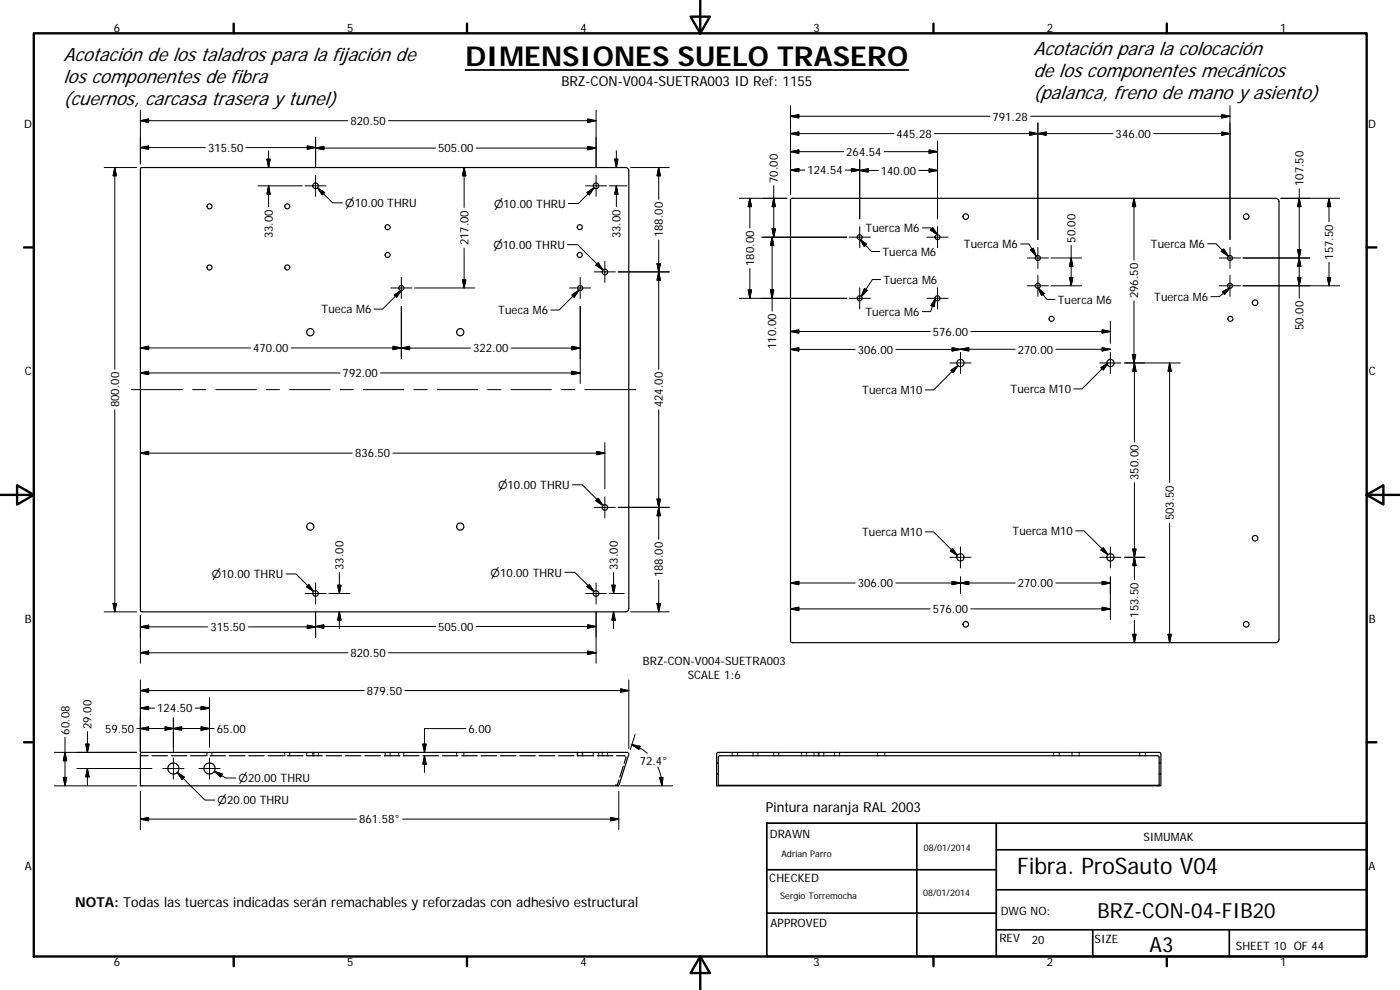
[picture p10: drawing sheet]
<svg xmlns="http://www.w3.org/2000/svg" width="420mm" height="297mm" viewBox="0 0 420 297" stroke-linecap="round" stroke-linejoin="round" font-family="sans-serif">
<g fill="none" stroke="#000" stroke-width=".36">
<path d="M42.3 50.3h145.4a1.05 1.05 0 0 1 1 1v131.3a1.05 1.05 0 0 1-1 1h-145.1l-.4-.2-.1-132.6zM237.5 59.6l145.3-.1a1.01 1.01 0 0 1 1 1v131.3a1.01 1.01 0 0 1-1 1l-145.3-.1-.3-.4v-132.3zM42.1 226.8h2.3M42.3 225.8l145.9-.1 .5 .6-3 9.5h-143.6v-9.5zM45.6 226.8h4.7M51.4 226.8h4.7M57.2 226.8h4.7M62.1 225.7v.4M62.1 226.4v.4M63 226.8h4.7M63.6 225.7v.4M63.6 226.4v.4"/>
<path d="M68.8 226.8h4.7M74.7 226.8h4.6M80.4 226.8h4.7M85.5 225.7v.4M85.5 226.4v.4M86.3 226.8h4.6M87 225.7v.4M87 226.4v.4M92 226.4l.1 .4h4.6M92 225.7v.4M93.9 225.7v.4M93.9 226.4v.4"/>
<path d="M94.2 225.7v.4M94.2 226.4v.4M95.5 225.7v.4M95.5 226.4v.4M97.9 226.8h4.6M103.7 226.8h4.6M109.5 226.8h4.7M115.3 226.8h4.7M115.6 225.7v.4M115.6 226.4v.4M117.1 225.7v.4M117.1 226.4v.4"/>
<path d="M119.7 225.7v.4M119.7 226.4v.4M121.1 226.8h4.7M121.2 225.7v.4M121.2 226.4v.4M126.9 226.8h4.7M132.7 226.8h4.7M137 225.7v.4M137 226.4v.4M138.6 226.8h4.6M139.2 225.7v.4M139.2 226.4v.4"/>
<path d="M144.4 226.8h4.6M150.2 226.8h4.6M156 226.8h4.6M161.8 226.8h4.6M167.6 226.8h4.6M173.2 225.7v.4M173.2 226.4v.4M173.4 225.7v.4M173.4 226.4v.4M174.7 225.7v.4M174.7 226.4v.4M174.9 225.7v.4"/>
<path d="M174.9 226.4v.4M178 226.4l.1 .4h-4.7M178 225.7v.4M179.2 226.8h4.7M179.7 225.7v.4M179.7 226.4v.4M180.7 225.7v.4M180.7 226.4v.4M182.4 225.7v.4M182.4 226.4v.4M184.8 235.5h.2M185 226.8l2.7 .1"/>
<path d="M185.3 235.6l.3 .1M185.8 234l-.6 1.6M187.1 229.9l-1.1 3.3M187.8 227.1l-.5 1.9M215.1 228.9h.1M215.1 232.2h.1M215.4 228.9h.2M215.4 232.2h.2M215.6 235.8h-.5v-9.5l.5-.6h132.3l.5 .6v9.5h-.5M215.6 235.8v-8.7l.4-.3h131.4l.5 .4v8.6M215.6 235.5h132.3M215.6 235.7h132.3"/>
<path d="M219.7 225.7v.4M219.7 226.4v.4M221.4 225.7v.4M221.4 226.4v.4M226 225.7v.4M226 226.4v.4M227.5 225.7v.4M227.5 226.4v.4M232.2 225.7v.4M232.2 226.4v.4M233.7 225.7v.4M233.7 226.4v.4"/>
<path d="M240.5 225.7v.4M240.5 226.4v.4M242.1 225.7v.4M242.1 226.4v.4M244.3 225.7v.4M244.3 226.4v.4M245.6 225.7v.4M245.6 226.4v.4M245.8 225.7v.4M245.8 226.4v.4M247.2 225.7v.4M247.2 226.4v.4"/>
<path d="M250.5 225.7v.4M250.5 226.4v.4M252 225.7v.4M252 226.4v.4M263.4 225.7v.4M263.4 226.4v.4M265.5 225.7v.4M265.5 226.4v.4M316.2 225.7v.4M316.2 226.4v.4M317.9 225.7v.4M317.9 226.4v.4"/>
<path d="M321.7 225.7v.4M321.7 226.4v.4M323.9 225.7v.4M323.9 226.4v.4M342.1 225.7v.4M342.1 226.4v.4M343.7 225.7v.4M343.7 226.4v.4M347.9 228.9h.2M347.9 232.2h.2M348.2 228.9h.2M348.2 232.2h.2"/>
<circle cx="94.7" cy="55.8" r=".84"/>
<circle cx="178.9" cy="55.8" r=".84"/>
<circle cx="62.9" cy="61.9" r=".75"/>
<circle cx="86.2" cy="61.9" r=".75"/>
<circle cx="116.3" cy="68.2" r=".75"/>
<circle cx="116.3" cy="76.5" r=".75"/>
<circle cx="174" cy="68.2" r=".75"/>
<circle cx="174" cy="76.5" r=".75"/>
<circle cx="258" cy="71.2" r=".74"/>
<circle cx="281.3" cy="71.2" r=".75"/>
<circle cx="289.8" cy="65" r=".83"/>
<circle cx="311.5" cy="77.4" r=".75"/>
<circle cx="369.1" cy="77.4" r=".75"/>
<circle cx="374" cy="65" r=".83"/>
<circle cx="62.9" cy="80.3" r=".76"/>
<circle cx="86.2" cy="80.3" r=".75"/>
<circle cx="93.1" cy="99.7" r="1.08"/>
<circle cx="120.4" cy="86.4" r=".75"/>
<circle cx="138.1" cy="99.7" r="1.09"/>
<circle cx="174.1" cy="86.4" r=".75"/>
<circle cx="181.5" cy="81.6" r=".83"/>
<circle cx="258" cy="89.5" r=".74"/>
<circle cx="281.3" cy="89.5" r=".75"/>
<circle cx="311.5" cy="85.7" r=".76"/>
<circle cx="315.6" cy="95.7" r=".75"/>
<circle cx="369.1" cy="85.7" r=".76"/>
<circle cx="369.2" cy="95.7" r=".74"/>
<circle cx="376.7" cy="90.8" r=".83"/>
<circle cx="288.2" cy="108.9" r="1.09"/>
<circle cx="333.3" cy="108.9" r="1.09"/>
<circle cx="93.1" cy="158" r="1.07"/>
<circle cx="138.1" cy="158" r="1.08"/>
<circle cx="181.5" cy="152.3" r=".83"/>
<circle cx="94.7" cy="178.1" r=".84"/>
<circle cx="178.9" cy="178.1" r=".84"/>
<circle cx="288.2" cy="167.2" r="1.08"/>
<circle cx="333.3" cy="167.2" r="1.08"/>
<circle cx="376.7" cy="161.5" r=".83"/>
<circle cx="289.8" cy="187.3" r=".84"/>
<circle cx="374" cy="187.3" r=".83"/>
<circle cx="52" cy="230.6" r="1.66"/>
<circle cx="62.9" cy="230.6" r="1.68"/>
</g>
<g fill="none" stroke="#000" stroke-width=".71">
<path d="M10.1 10h400.1v277h-400.1zM70.1 7.1v2.9M140.2 7.1v2.9M207.3 5h5.8l-2.9 5zM210.2 0v10M280.2 7.1v2.9M350.2 7.1v2.9M7.2 74.2h2.9M410.2 74.2h2.9M.2 148.5h9.9M5.1 145.6l5 2.9-5 2.9zM410.2 148.5l5-2.9v5.8z"/>
<path d="M410.2 148.5h9.9M7.2 222.7h2.9M410.2 222.7h2.9M70.1 287v2.9M140.2 287v2.9M210.2 287l2.9 5h-5.8zM210.2 287v10M280.2 287v2.9M350.2 287v2.9"/>
</g>
<path d="M230.1 247h180.1v40h-180.1zM275.2 247v40M299 255h111.2M299 247v40M230.1 274h68.9M230.1 261h68.9M299 279h111.2M299 267h111.2M327.9 279v8M368.9 279v8" fill="none" stroke="#000" stroke-width=".51"/>
<path d="M139.7 21h132.9" fill="none" stroke="#000" stroke-width=".53"/>
<g fill="none" stroke="#000" stroke-width=".3">
<path d="M42.1 33v16.1M42.1 36.2l2.5-.5v1zM104.4 36.2h-62.3M116.6 36.2h62.3M176.4 35.7l2.5 .5-2.5 .5zM178.9 33v17.1M237.2 31.7v26.7M237.2 34.9l2.5-.5v1zM237.2 34.9h59.9M309 39.6l2.5 .5-2.5 .5zM309.3 34.9h59.8M311.5 36.9v35"/>
<path d="M366.6 39.6l2.5 .5-2.5 .5zM366.6 34.4l2.5 .5-2.5 .5zM369.1 31.7v40.2M31.3 50.3h9.7M34.4 50.3l.5 2.4h-1zM34.4 50.3v60.5M42.1 44.3l2.5-.5v1zM42.1 44.3h19.5M73.8 44.3h20.9M77.4 55.8h13.3M80.1 47.8h1l-.5 2.5zM80.6 45.3v5"/>
<path d="M80.6 55.8v6.2M80.6 55.8l.5 2.5h-1zM91.5 55.8h6.4M92.2 43.8l2.5 .5-2.5 .5zM94.7 41.1v9M94.7 44.4l2.5-.5v1zM94.7 52.6v6.3M95.3 56.3l4.5 4.6h3M95.3 56.3l2.1 1.5-.7 .7zM130.7 44.4h-36M139.3 50.3v12M139.3 50.3l.5 2.4h-1z"/>
<path d="M142.9 44.4h36M175.7 55.8h6.3M176.2 57.8l2.1-1.5-1.4 2.2zM176.4 43.9l2.5 .5-2.5 .5zM178.3 56.3l-4.7 4.8h-3M178.9 52.6v6.3M182.9 55.8h5.3M184.5 47.8h1l-.5 2.5zM185 45.3v5M185 55.8v6.2M185 55.8l.5 2.5h-1zM189.3 50.3h11.6"/>
<path d="M197.7 50.3v9.5M197.7 50.3l.5 2.4h-1zM221.9 59.5h14.3M225 59.5v8.9M225 59.5l.5 2.5h-1zM232.2 55.7v15.5M232.2 59.5l.5 2.5h-1zM237.2 40.1l2.5-.5v1zM237.2 45.5l2.5-.5v1zM237.2 51l2.5-.5v1zM237.2 40.1h31.1M237.2 45.5h16"/>
<path d="M237.2 51h4.3M253.7 51h4.3M255.5 50.5l2.5 .5-2.5 .5zM258 47.9v17.7M258 51.1l2.5-.5v1zM263.6 51.1h-5.6M265.4 45.5h16M275.8 51.1h5.6M278.8 50.6l2.6 .5-2.6 .5zM278.8 45l2.6 .5-2.6 .5zM280.5 40.1h53.5M281.4 42.3v23.3"/>
<path d="M311.5 40.1l2.5-.5v1zM340.3 59.5v18.6M340.3 59.5l.5 2.5h-1zM346.2 40.1h22.9M389.9 56.6v32.9M389.9 59.5l.5 2.5h-1zM398.9 59.5l.5 2.5h-1zM398.9 59.5v7M402 59.5h-17.6M139.3 74.4v12M170.3 73.4h3l7.6 7.6M178.8 79.6l.7-.7 1.4 2.1z"/>
<path d="M181.5 78.4v6.4M197.2 79.1h1l-.5 2.5zM197.7 72v38.8M228.5 71.2h25.6M231.7 68.6h1l-.5 2.6zM231.7 71.2v22.1M231.7 71.2l.5 2.5h-1zM254.8 71.2h6.4M258 68v6.3M258.1 71.9l1.3 2 .7-.6-2-1.4 3.4 3.6h2.5M276.8 68.4h2.5l2 1.9M278.2 71.2h6.3"/>
<path d="M281.3 70.3l-1.4-2-.7 .7 2.1 1.4M281.4 68v6.3M306.3 73.2h2.5l2.1 3.7M308.3 77.4h6.4M309.3 75l.8-.5 .8 2.4zM311.5 74.2v6.4M315.4 77.4h9.2M321.5 73.6v12.1M321.5 77.4l.5 2.5h-1zM362.4 73.1h2.5l3.7 3.7M366 77.4h6.3M367.2 74.7l1.4 2.1-2.1-1.4z"/>
<path d="M369.1 74.2v6.4M373.1 77.4h20M389.4 74.9h1l-.5 2.5zM389.9 77.4l.5 2.5h-1zM398.9 78.7v7M117.3 86.4h6.3M120.4 87.2l-1.4 2-.7-.7 2.1-1.3-5.6 5.6h-2.5M120.4 83.2v6.4M120.4 91.9v15.7M124.4 86.4h18.1M138.8 83.9h1l-.5 2.5zM171 86.4h6.3"/>
<path d="M171.7 88.5l2-1.4-1.4 2.1zM173.7 87.1l-5.9 5.9h-2.5M174.1 91.9v23.2M174.1 83.2v6.4M178.3 81.6h6.4M185.5 81.6h15.4M197.7 81.6l.5 2.5h-1zM221.9 89.5h32.2M224.5 87h1l-.5 2.5zM225 80.6v8.9M231.2 87h1l-.5 2.5zM237.2 99.5l2.5-.5v.9z"/>
<path d="M237.2 99.5h42M254.8 89.5h6.4M258 86.3v6.4M259.4 86.6l.9 .5-1.8 1.8zM264.3 83.9h-2.5l-3.3 5M278.2 89.5h6.3M280.7 89.6l-1.3 2.1 1 .3 .3-2.4-1.4 3.9h-2.5M281.4 86.3v6.4M291.3 99.5h41.9M308.3 85.7h6.4M311.5 82.6v6.3M311.6 86.5l2.6 3.3h2.5"/>
<path d="M311.6 86.5l1.8 1.5-.8 .6-1-2M315.4 85.7h9.2M321 83.2h1l-.5 2.5zM330.8 99l2.4 .5-2.4 .4zM333.2 96.3v6.7M340.3 90.3v18.6M366 85.7h6.3M369 86.5l-1.5 1.8-.6-.8 2.1-1-3.1 2.5h-2.5M369.1 82.6v6.3M373.1 85.7h28.9M389.4 83.2h1l-.5 2.5zM398.4 83.2h1l-.5 2.5z"/>
<path d="M39.4 116.9h15.4M42.1 104.4l2.5-.5v1zM42.1 111.9l2.5-.5v1zM42.1 111.9h59.9M57.8 116.9h4M64.8 116.9h12.1M75.2 104.4h-33.1M79.9 116.9h4M86.9 116.9h12.2M87.4 104.4h33M102.1 116.9h4M109.1 116.9h12.1"/>
<path d="M114.2 111.9h59.9M118 103.9l2.4 .5-2.4 .5zM120.4 104.4l2.5-.5v1zM120.4 104.4h20.8M124.2 116.9h4M131.2 116.9h12.2M146.4 116.9h4M153.4 116.9h12.1M153.4 104.4h20.7M168.5 116.9h4M171.6 103.9l2.5 .5-2.5 .5zM171.6 111.4l2.5 .5-2.5 .5z"/>
<path d="M175.5 116.9h15.3M237.2 104.8l2.5-.5v1zM237.2 104.8h19.5M285.1 108.9h6.3M285.4 111.1l2.1-1.4-1.4 2.1zM285.7 104.3l2.6 .5-2.6 .5zM287.5 109.7l-7.3 7.3h-2.5M288.3 104.8l2.5-.5v1zM288.3 105.7v6.4M304.7 104.8h-35.9M316.9 104.8h16.3M330.1 108.9h6.3"/>
<path d="M330.8 104.3l2.4 .5-2.4 .5zM332.5 109l-1.4 2-.7-.7 2-1.3-7.7 7.7h-2.4M333.2 105.7v6.4M337.5 108.9h16.7M339.8 106.4h1l-.5 2.5zM340.5 108.9v23.7M340.5 108.9l.4 2.5h-1zM351 108.9v35.9M351 108.9l.5 2.5h-.9zM34.4 123v60.6M42.1 136l2.5-.6v1zM42.1 136h63.6"/>
<path d="M117.9 136h63.6M179 135.4l2.5 .6-2.5 .4zM181.5 132.8v13.8M197.7 123v38.8M171.7 145.5h3l6.2 6.2M178.3 152.2h6.4M179.5 149.5l1.4 2.2-2.1-1.5zM181.5 149.1v6.3M185.5 152.2h15.4M197.2 149.8h1l-.5 2.4zM197.7 152.2l.5 2.5h-1zM277.7 159.6h2.5l7.1 7.1"/>
<path d="M322.8 159.3h2.5l7.2 7.1M340.5 144.8v29.1M351 157v35.8M85.8 172.2h3l5.3 5.3M91.5 178.1h6.4M92 176.1l.7-.7 1.4 2.1zM94.7 174.9v6.4M98.7 178.1h6.3M101.3 175.6h1.1l-.6 2.5zM101.8 171.8v6.3M169.5 171.7h3l5.8 5.8M175.7 178.1h6.3"/>
<path d="M176.2 176.1l.7-.7 1.4 2.1zM178.9 174.9v6.4M182.9 178.1h4.4M183.6 175.6h1l-.5 2.5zM184.1 171.8v6.3M197.7 174v9.6M237.2 174.9l2.5-.5v1zM237.2 174.9h19.5M268.8 174.9h35.9M285.1 167.2h6.3M285.7 174.4l2.6 .5-2.6 .5zM285.9 164.6l1.4 2.1-2.1-1.4z"/>
<path d="M288.3 173.1v5M288.3 174.9l2.5-.5v1zM288.3 164.1v6.3M316.9 174.9h16.3M330.1 167.2h6.3M330.4 165l.7-.7 1.4 2.1zM330.8 174.4l2.4 .5-2.4 .5zM333.2 173.1v12.8M333.2 164.1v6.3M337.5 167.2h6.1M339.9 164.7h1l-.4 2.5zM340.5 167.2l.4 2.5h-1z"/>
<path d="M31.3 183.6h9.7M33.9 181.1h1l-.5 2.5zM42.1 184.7v14.3M42.1 188.1l2.5-.5v1zM42.1 195.9l2.5-.6v1zM42.1 188.1h20.2M42.1 195.9h62.3M74.5 188.1h20.2M92.2 187.6l2.5 .5-2.5 .5zM94.7 183.7v7.6M94.7 188l2.5-.5v1zM94.7 188h36"/>
<path d="M101.8 183.6v5M101.8 183.6l.6 2.5h-1.1zM116.6 195.9h62.3M142.9 188h36M176.4 187.5l2.5 .5-2.5 .5zM176.4 195.3l2.5 .6-2.5 .4zM178.9 183.7v15.3M184.1 183.6v5M184.1 183.6l.5 2.5h-1zM189.3 183.6h11.6M197.2 181.1h1l-.5 2.5zM237.2 182.7l2.5-.5v1z"/>
<path d="M237.2 182.7h42M291.3 182.7h41.9M330.8 182.2l2.4 .5-2.4 .5zM339.9 190.3h1l-.4 2.5zM340.5 186.1v6.7M350.6 190.3h.9l-.5 2.5zM26.2 219.5v6.2M41.1 218.6h23.2M42.1 207.2l2.5-.5v1zM42.1 218.6l2.5-.5v1zM42.1 212.5l2.5-.5v.9zM42.1 207.2h67.2"/>
<path d="M42.1 204v21.6M46.4 212.5h-4.3M49.5 218.1l2.5 .5-2.5 .5zM52 215.4v10.3M52 218.6l2.5-.5v1zM58.6 212.5h4.3M60.4 218.1l2.5 .5-2.5 .5zM60.4 212l2.5 .5-2.5 .4zM62.9 209.3v14.9M121.5 207.2h67.2M139.8 218.6h-12.4v7.1M186.2 206.7l2.5 .5-2.5 .5z"/>
<path d="M188.7 204v20.7M16.3 235.8h24.7M16.3 225.7h24.7M19 233.3h1l-.5 2.5zM19.5 221.3v14.5M19.5 225.7l.5 2.6h-1zM23.1 230.6h22.5M25.7 223.3h1l-.5 2.4zM26.2 230.6l.5 2.5h-1zM26.2 230.6v5M42.1 237.4v11.5M48.9 230.6h6.3"/>
<path d="M52 227.4v6.4M53.2 231.8l2.1 1.4-.7 .7zM53.2 231.8l8.3 8.3h3M59.7 230.6h6.3M62.9 227.4v6.4M64.3 231.4l3.4 2h3.1M64.3 231.4l2.4 .8-.5 .9zM126.9 223.3h1l-.5 2.4zM127.4 226.8v5M127.4 226.8l.5 2.5h-1zM185.7 237.4v11.5M186.3 235.8h15.6"/>
<path d="M189.6 223.4l2.5 .5-.4 1zM189.6 223.4l2.9 1.3 1.8 1.3M190.6 220.4l-1.4 4.5M197.4 230.2l.3 .7a13.5 13.5 0 0 1 1 4.9M197.9 233.3l1.1-.1-.3 2.6zM42.1 245.8l2.5-.5v1zM42.1 245.8h64.9M120.8 245.8h64.9M183.2 245.3l2.5 .5-2.5 .5z"/>
</g>
<g fill="#000" stroke="#000" stroke-width=".3">
<path d="M42.1 36.2l2.5-.5v1zM176.4 35.7l2.5 .5-2.5 .5zM237.2 34.9l2.5-.5v1zM237.2 40.1l2.5-.5v1zM311.5 40.1l2.5-.5v1zM366.6 34.4l2.5 .5-2.5 .5zM34.4 50.3l.5 2.4h-1zM42.1 44.3l2.5-.5v1zM80.1 47.8h1l-.5 2.5zM80.6 55.8l.5 2.5h-1zM92.2 43.8l2.5 .5-2.5 .5zM94.7 44.4l2.5-.5v1z"/>
<path d="M95.3 56.3l2.1 1.5-.7 .7zM139.3 50.3l.5 2.4h-1zM176.4 43.9l2.5 .5-2.5 .5zM176.2 57.8l2.1-1.5-1.4 2.2zM184.5 47.8h1l-.5 2.5zM185 55.8l.5 2.5h-1zM197.7 50.3l.5 2.4h-1zM237.2 45.5l2.5-.5v1zM237.2 51l2.5-.5v1zM255.5 50.5l2.5 .5-2.5 .5zM258 51.1l2.5-.5v1zM278.8 50.6l2.6 .5-2.6 .5z"/>
<path d="M278.8 45l2.6 .5-2.6 .5zM309 39.6l2.5 .5-2.5 .5zM366.6 39.6l2.5 .5-2.5 .5zM178.8 79.6l.7-.7 1.4 2.1zM197.2 79.1h1l-.5 2.5zM225 59.5l.5 2.5h-1zM231.7 68.6h1l-.5 2.6zM231.7 71.2l.5 2.5h-1zM232.2 59.5l.5 2.5h-1zM258 71.8l2.1 1.5-.7 .6zM279.9 68.3l1.5 2.1-2.2-1.4zM309.3 75l.8-.5 .8 2.4z"/>
<path d="M321.5 77.4l.5 2.5h-1zM340.3 59.5l.5 2.5h-1zM367.2 74.7l1.4 2.1-2.1-1.4zM389.4 74.9h1l-.5 2.5zM389.9 59.5l.5 2.5h-1zM389.9 77.4l.5 2.5h-1zM398.9 59.5l.5 2.5h-1zM118.3 88.5l2.1-1.4-1.4 2.1zM138.8 83.9h1l-.5 2.5zM171.7 88.5l2-1.4-1.4 2.1zM197.7 81.6l.5 2.5h-1zM224.5 87h1l-.5 2.5z"/>
<path d="M231.2 87h1l-.5 2.5zM237.2 99.5l2.5-.5v.9zM259.4 86.6l.9 .5-1.8 1.8zM280.7 89.5l-.3 2.5-1-.3zM311.5 86.4l1.9 1.6-.8 .6zM321 83.2h1l-.5 2.5zM330.8 99l2.4 .5-2.4 .4zM366.9 87.5l2.2-1.1-1.6 1.9zM389.4 83.2h1l-.5 2.5zM398.4 83.2h1l-.5 2.5zM42.1 104.4l2.5-.5v1zM42.1 111.9l2.5-.5v1z"/>
<path d="M118 103.9l2.4 .5-2.4 .5zM120.4 104.4l2.5-.5v1zM171.6 103.9l2.5 .5-2.5 .5zM171.6 111.4l2.5 .5-2.5 .5zM237.2 104.8l2.5-.5v1zM285.7 104.3l2.6 .5-2.6 .5zM285.4 111.1l2.1-1.4-1.4 2.1zM288.3 104.8l2.5-.5v1zM330.8 104.3l2.4 .5-2.4 .5zM330.4 110.3l2.1-1.4-1.4 2.1zM339.8 106.4h1l-.5 2.5zM340.5 108.9l.4 2.5h-1z"/>
<path d="M351 108.9l.5 2.5h-.9zM42.1 136l2.5-.6v1zM179 135.4l2.5 .6-2.5 .4zM179.5 149.5l1.4 2.2-2.1-1.5zM197.2 149.8h1l-.5 2.4zM197.7 152.2l.5 2.5h-1zM92 176.1l.7-.7 1.4 2.1zM101.3 175.6h1.1l-.6 2.5zM176.2 176.1l.7-.7 1.4 2.1zM183.6 175.6h1l-.5 2.5zM237.2 174.9l2.5-.5v1zM285.9 164.6l1.4 2.1-2.1-1.4z"/>
<path d="M285.7 174.4l2.6 .5-2.6 .5zM288.3 174.9l2.5-.5v1zM330.4 165l.7-.7 1.4 2.1zM330.8 174.4l2.4 .5-2.4 .5zM339.9 164.7h1l-.4 2.5zM340.5 167.2l.4 2.5h-1zM33.9 181.1h1l-.5 2.5zM42.1 188.1l2.5-.5v1zM42.1 195.9l2.5-.6v1zM92.2 187.6l2.5 .5-2.5 .5zM94.7 188l2.5-.5v1zM101.8 183.6l.6 2.5h-1.1z"/>
<path d="M176.4 187.5l2.5 .5-2.5 .5zM176.4 195.3l2.5 .6-2.5 .4zM184.1 183.6l.5 2.5h-1zM197.2 181.1h1l-.5 2.5zM237.2 182.7l2.5-.5v1zM330.8 182.2l2.4 .5-2.4 .5zM339.9 190.3h1l-.4 2.5zM350.6 190.3h.9l-.5 2.5zM42.1 207.2l2.5-.5v1zM42.1 218.6l2.5-.5v1zM42.1 212.5l2.5-.5v.9zM49.5 218.1l2.5 .5-2.5 .5z"/>
<path d="M52 218.6l2.5-.5v1zM60.4 218.1l2.5 .5-2.5 .5zM60.4 212l2.5 .5-2.5 .4zM186.2 206.7l2.5 .5-2.5 .5zM19 233.3h1l-.5 2.5zM19.5 225.7l.5 2.6h-1zM25.7 223.3h1l-.5 2.4zM26.2 230.6l.5 2.5h-1zM53.2 231.8l2.1 1.4-.7 .7zM64.3 231.4l2.4 .8-.5 .9zM126.9 223.3h1l-.5 2.4zM127.4 226.8l.5 2.5h-1z"/>
<path d="M189.6 223.4l2.5 .5-.4 1zM197.9 233.3l1.1-.1-.3 2.6zM42.1 245.8l2.5-.5v1zM183.2 245.3l2.5 .5-2.5 .5z"/>
</g>
<text font-size="8.2" x="139.7" y="19.7">DIMENSIONES SUELO TRASERO</text>
<text font-size="6.9" x="305.3" y="262.2">Fibra. ProSauto V04</text>
<g font-size="6.3">
<text x="329.4" y="275.4">BRZ-CON-04-FIB20</text>
<text x="345" y="285.6">A3</text>
</g>
<g font-size="5.8">
<text x="310.2" y="16.5">Acotación para la colocación</text>
<text x="19" y="18.3">Acotación de los taladros para la fijación de</text>
<text x="310.2" y="23.1">de los componentes mecánicos</text>
<text x="19" y="24.9">los componentes de fibra</text>
<text x="310.2" y="29.7">(palanca, freno de mano y asiento)</text>
<text x="19" y="31.5">(cuernos, carcasa trasera y tunel)</text>
</g>
<g font-size="4.1">
<text x="168.5" y="25.8">BRZ-CON-V004-SUETRA003 ID Ref: 1155</text>
<text x="229.9" y="243.7">Pintura naranja RAL 2003</text>
<text x="22.6" y="272.2">NOTA: Todas las tuercas indicadas serán remachables y reforzadas con adhesivo estructural</text>
</g>
<g font-size="3.5">
<text x="34.2" y="9.6">6</text>
<text x="104.2" y="9.6">5</text>
<text x="174.2" y="9.6">4</text>
<text x="244.2" y="9.6">3</text>
<text x="314.2" y="9.6">2</text>
<text x="384.2" y="9.6">1</text>
<text x="7.3" y="38.4">D</text>
<text x="105.2" y="37.5">820.50</text>
<text x="269.1" y="41.4">445.28</text>
<text x="297.9" y="36.2">791.28</text>
<text x="334.8" y="41.4">346.00</text>
<text x="410.6" y="38.4">D</text>
<text x="62.5" y="45.6">315.50</text>
<text x="131.5" y="45.7">505.00</text>
<text x="254" y="46.8">264.54</text>
<text x="242.3" y="52.3">124.54</text>
<text x="264.4" y="52.4">140.00</text>
<text x="233.5" y="54.9" transform="rotate(-90 233.5 54.9)">70.00</text>
<text x="391.2" y="55.9" transform="rotate(-90 391.2 55.9)">107.50</text>
<text x="81.9" y="71.5" transform="rotate(-90 81.9 71.5)">33.00</text>
<text x="186.3" y="71.5" transform="rotate(-90 186.3 71.5)">33.00</text>
<text x="199" y="71.2" transform="rotate(-90 199 71.2)">188.00</text>
<text x="259.8" y="69.6">Tuerca M6</text>
<text x="140.6" y="73.6" transform="rotate(-90 140.6 73.6)">217.00</text>
<text x="264.8" y="76.7">Tuerca M6</text>
<text x="289.3" y="74.5">Tuerca M6</text>
<text x="322.7" y="72.8" transform="rotate(-90 322.7 72.8)">50.00</text>
<text x="345.4" y="74.4">Tuerca M6</text>
<text x="400.1" y="77.9" transform="rotate(-90 400.1 77.9)">157.50</text>
<text x="226.3" y="79.8" transform="rotate(-90 226.3 79.8)">180.00</text>
<text x="265.1" y="85.2">Tuerca M6</text>
<text x="341.6" y="89.5" transform="rotate(-90 341.6 89.5)">296.50</text>
<text x="96.5" y="94">Tueca M6</text>
<text x="149.6" y="94.3">Tueca M6</text>
<text x="259.7" y="94.8">Tuerca M6</text>
<text x="317.4" y="91.1">Tuerca M6</text>
<text x="346.4" y="90.3">Tuerca M6</text>
<text x="280" y="100.7">576.00</text>
<text x="391.2" y="99" transform="rotate(-90 391.2 99)">50.00</text>
<text x="76" y="105.7">470.00</text>
<text x="142" y="105.7">322.00</text>
<text x="233" y="104.8" transform="rotate(-90 233 104.8)">110.00</text>
<text x="257.4" y="106.1">306.00</text>
<text x="305.5" y="106.1">270.00</text>
<text x="7.4" y="112.6">C</text>
<text x="102.8" y="113.2">792.00</text>
<text x="410.8" y="112.6">C</text>
<text x="258.8" y="118.3">Tuerca M10</text>
<text x="303.3" y="118">Tuerca M10</text>
<text x="35.7" y="122.2" transform="rotate(-90 35.7 122.2)">800.00</text>
<text x="199" y="122.2" transform="rotate(-90 199 122.2)">424.00</text>
<text x="106.5" y="137.2">836.50</text>
<text x="341.7" y="144" transform="rotate(-90 341.7 144)">350.00</text>
<text x="258.8" y="160.8">Tuerca M10</text>
<text x="303.9" y="160.5">Tuerca M10</text>
<text x="352.3" y="156.1" transform="rotate(-90 352.3 156.1)">503.50</text>
<text x="103.1" y="171" transform="rotate(-90 103.1 171)">33.00</text>
<text x="185.4" y="171" transform="rotate(-90 185.4 171)">33.00</text>
<text x="199" y="173.2" transform="rotate(-90 199 173.2)">188.00</text>
<text x="257.4" y="176.2">306.00</text>
<text x="305.5" y="176.2">270.00</text>
<text x="280" y="184">576.00</text>
<text x="341.7" y="185.3" transform="rotate(-90 341.7 185.3)">153.50</text>
<text x="7.4" y="186.9">B</text>
<text x="63.1" y="189.3">315.50</text>
<text x="131.5" y="189.2">505.00</text>
<text x="410.8" y="186.9">B</text>
<text x="105.2" y="197.1">820.50</text>
<text x="192.9" y="199.7">BRZ-CON-V004-SUETRA003</text>
<text x="206.4" y="203.9">SCALE 1:6</text>
<text x="110.1" y="208.5">879.50</text>
<text x="47.2" y="213.7">124.50</text>
<text x="20.8" y="220.4" transform="rotate(-90 20.8 220.4)">60.08</text>
<text x="27.5" y="218.7" transform="rotate(-90 27.5 218.7)">29.00</text>
<text x="31.6" y="219.9">59.50</text>
<text x="65.1" y="219.9">65.00</text>
<text x="140.6" y="219.9">6.00</text>
<text x="192" y="229.4">72.4°</text>
<text x="107.8" y="247">861.58°</text>
<text x="231.1" y="251.4">DRAWN</text>
<text x="343.2" y="252.3">SIMUMAK</text>
<text x="7.4" y="261.1">A</text>
<text x="410.8" y="261.1">A</text>
<text x="230.9" y="264.6">CHECKED</text>
<text x="300.3" y="274.5">DWG NO:</text>
<text x="231.3" y="278.2">APPROVED</text>
<text x="299.9" y="282.6">REV</text>
<text x="309.7" y="283.3">20</text>
<text x="328.5" y="283">SIZE</text>
<text x="370.9" y="285.1">SHEET 10 OF 44</text>
<text x="34.2" y="289.9">6</text>
<text x="104.2" y="289.9">5</text>
<text x="174.2" y="289.9">4</text>
<text x="244.2" y="289.9">3</text>
<text x="314.2" y="289.9">2</text>
<text x="384.2" y="289.9">1</text>
</g>
<g font-size="3.3">
<text x="103.6" y="62.1">⌀10.00 THRU</text>
<text x="148.3" y="62.3">⌀10.00 THRU</text>
<text x="148.1" y="74.7">⌀10.00 THRU</text>
<text x="149.5" y="146.7">⌀10.00 THRU</text>
<text x="63.6" y="173.4">⌀10.00 THRU</text>
<text x="147.2" y="173">⌀10.00 THRU</text>
<text x="71.6" y="234.7">⌀20.00 THRU</text>
<text x="65.3" y="241.3">⌀20.00 THRU</text>
</g>
<g font-size="2.7">
<text x="234.5" y="257.1">Adrian Parro</text>
<text x="277.3" y="255.2">08/01/2014</text>
<text x="234.2" y="269.7">Sergio Torremocha</text>
<text x="277" y="268.7">08/01/2014</text>
</g>
</svg>
